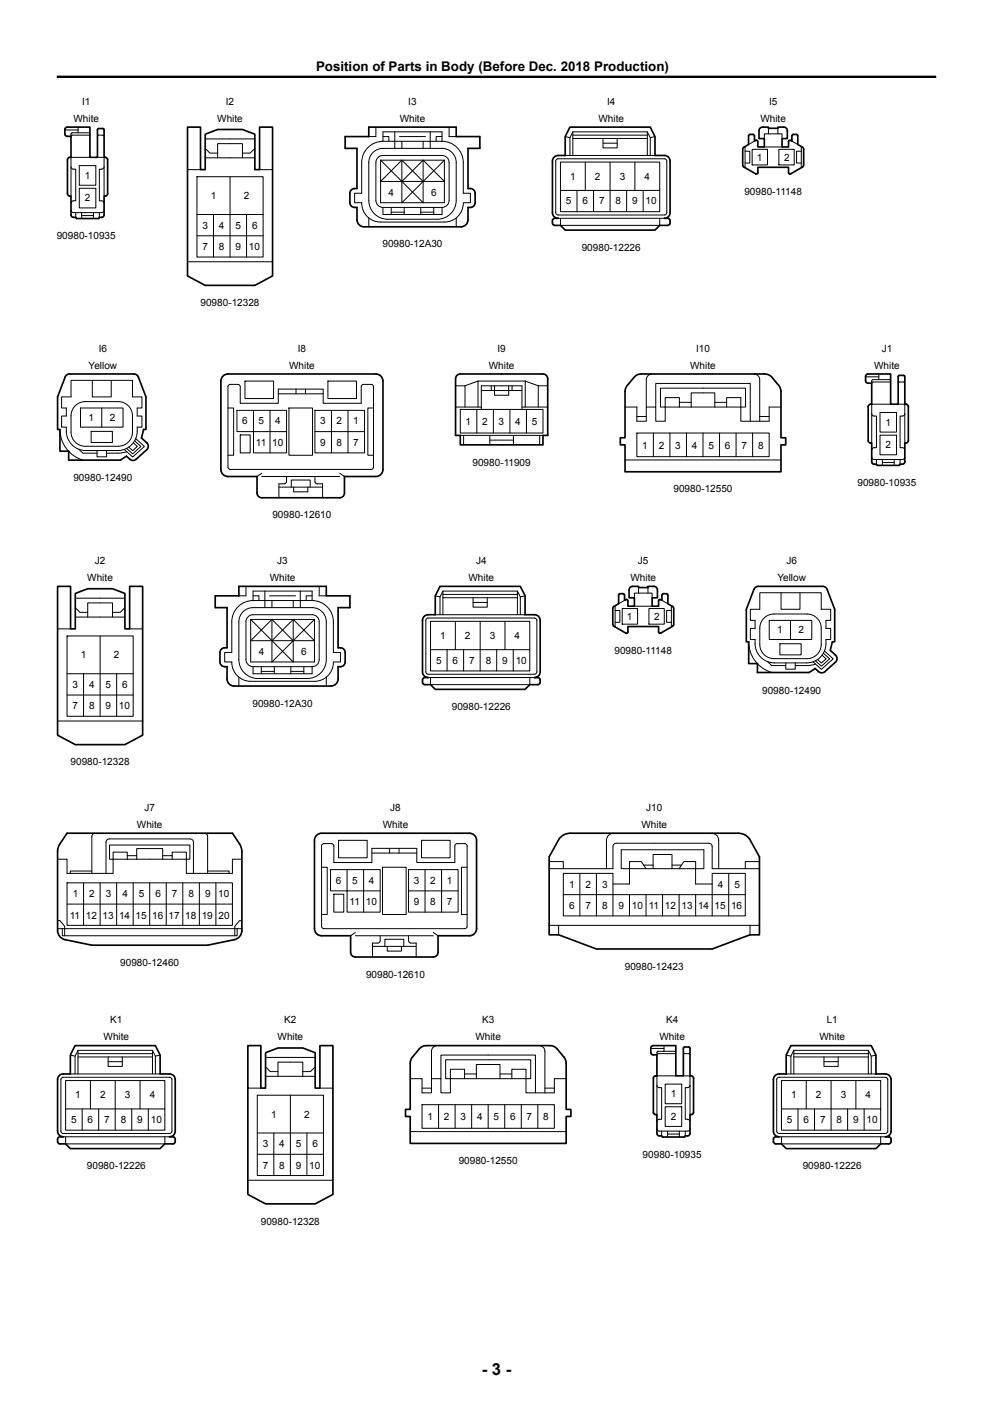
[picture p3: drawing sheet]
<svg xmlns="http://www.w3.org/2000/svg" width="210mm" height="297mm" viewBox="0 0 210 297" stroke-linecap="round" stroke-linejoin="round" font-family="sans-serif">
<g fill="none" stroke="#000" stroke-width=".35">
<path d="M39.7 26.9h2.7v9h1v-7.5l2.6-1h5.3l2.6 1v7.5h1v-9h2.7v31.5l-3.7 2h-10.5l-3.7-2zM73 28.9h5v-2h18.5v2h5v2.5h-2.5v8.5a1.15 1.15 0 0 1 1.5 1v2a1.12 1.12 0 0 1-1.5 1v2.6a1.5 1.5 0 0 1-1.5 1.5h-20.5a1.5 1.5 0 0 1-1.5-1.5v-2.6a1.15 1.15 0 0 1-1.5-1v-2a1.12 1.12 0 0 1 1.5-1v-8.5h-2.5zM120.5 26.9h17l1 2v4h2a1.2 1.2 0 0 1 1.2 1.2v10.9a1.2 1.2 0 0 1-1.2 1.2h1a.97 .97 0 0 1 0 1.4l-2 .1-1 1h-19l-1-1-1.4-.1a.97 .97 0 0 1 0-1.4h.9a1.2 1.2 0 0 1-1.2-1.2v-10.9a1.2 1.2 0 0 1 1.2-1.2h1.5v-4zM160.2 36.7l-.4 .1-2.6-1.6-.1-3.6 .2-.5 1-.5v-1.9l.3-.3 .9 .2 .1 1.2 .4-.1 .2 .1 .1 1.3h1.3v-1.8h-1.1v-1.7a.75 .75 0 0 1 .8-.7h1.2v.2h2v-.2h1.3a.75 .75 0 0 1 .7 .7v1.7h-1.1v1.8h1.4v-1.2l.3-.2 .4 .1v-1.2l.3-.2 .8 .1 .1 .2v1.9l1.2 .8 .1 3.5-.2 .3-2.7 1.6-.3-.3v-1.1h-6.5l-.1 1.3M22.8 41v-7.2a.57 .57 0 0 0-.8-.5l-.1-6-1-.1-.3 .2v5.9h-1.6v-6.4h-4.8l-.4 .2-.1 1.2 .3 .5h1v4.5a.57 .57 0 0 0-.7 .5v7.2a.57 .57 0 0 0 .7 .5v4l.3 .4 .7 .1 .3 .2h4.5l.2-.2 .8-.1 .2-.4v-4a.57 .57 0 0 0 .8-.5M13.9 79.5l.8-.4h13.6a.98 .98 0 0 1 1 .7l1.6 4.2v6.9h-.5l-.5 1.8 1.2 1a1 1 0 0 1-.1 1.4l-2.2 2a.99 .99 0 0 1-1.3 0l-.8-.6-1.2 .8h-11v-1.9h-1.8v-4.5h-.5v-6.9zM47.3 79.4l.9-.3h31.3a1.5 1.5 0 0 1 1.5 1.5v18.7a1.5 1.5 0 0 1-1.5 1.5h-6.7v3.5a1 1 0 0 1-1 1h-16.4a1 1 0 0 1-1-1v-3.5h-6.2a1.5 1.5 0 0 1-1.5-1.5v-18.7l.1-.5zM96.6 79.4l.7-.3h17.5a1 1 0 0 1 1 1v12h-1v2h-17.5v-2h-1v-12zM134.3 79.6l.6-.4 .7-.1h26.1l1 .3 2 2.2 .4 .9 .1 10.1h1v1.5h-1v5.7h-33v-5.7h-1v-1.5h1v-10.1l.4-.9zM183.3 79.2l5.1-.1v6.4h1.5v-5.8l.3-.3 1.1 .1v6a.57 .57 0 0 1 .8 .5v7.2a.57 .57 0 0 1-.8 .5v4l-.2 .4-.8 .1-.2 .3h-4.5l-.2-.3-.8-.1-.2-.4v-4a.57 .57 0 0 1-.8-.5v-7.2a.57 .57 0 0 1 .8-.5v-4.4h-.8l-.5-.3v-1.2zM12.2 124h2.7v9h1v-7.5l2.6-1h5.3l2.6 1v7.5h1v-9h2.8v31.5l-3.8 2h-10.5l-3.7-2zM45.5 126h5v-2h18.5v2h5v2.5h-2.5v8.5a1.15 1.15 0 0 1 1.5 1v2a1.12 1.12 0 0 1-1.5 1v2.6a1.5 1.5 0 0 1-1.5 1.5h-20.5a1.5 1.5 0 0 1-1.5-1.5v-2.6a1.15 1.15 0 0 1-1.5-1v-2a1.12 1.12 0 0 1 1.5-1v-8.5h-2.5z"/>
<path d="M93 124h17l1 2v4h2a1.2 1.2 0 0 1 1.2 1.2v10.9a1.2 1.2 0 0 1-1.2 1.2l1 .1a.97 .97 0 0 1 0 1.4h-2l-1 1h-18.9l-1-1h-1.5a.97 .97 0 0 1 0-1.4l1-.1a1.2 1.2 0 0 1-1.2-1.2v-10.9a1.2 1.2 0 0 1 1.2-1.2h1.5v-4zM130.9 125.7l.9-.1 .2 .1 .1 1.3 .4-.2 .2 .2 .1 1.2h1.4v-1.7h-1.2v-1.7a.75 .75 0 0 1 .8-.8h1.2v.3h2v-.3h1.3a.75 .75 0 0 1 .7 .8v1.7h-1.1v1.7h1.4v-1.2l.3-.2 .4 .2v-1.3l.9-.1 .3 .3v1.8l1 .6 .3 .4v3.5l-.3 .3-2.6 1.5-.3-.3v-1.2h-6.5v1.2l-.3 .3-2.8-1.6-.1-.4v-3.5l1.2-.8zM159.6 124.4l.8-.4h13.6a.98 .98 0 0 1 .9 .7l1.6 4.2v6.9h-.5l-.4 1.8 1.1 1a1 1 0 0 1 0 1.5l-2.2 2a.99 .99 0 0 1-1.4 0l-.7-.7-1.3 .9h-10.9v-1.9h-1.9v-4.6h-.5v-6.9zM67.1 176.6l.9-.3h31.3a1.5 1.5 0 0 1 1.5 1.5v18.6a1.5 1.5 0 0 1-1.5 1.5h-6.7v3.5a1 1 0 0 1-1 1h-16.5a1 1 0 0 1-1-1v-3.5h-6.1a1.5 1.5 0 0 1-1.5-1.5v-18.6l.1-.5zM118.5 177.1l1.2-.7 .9-.1h35.5l1.4 .3 1 .9 2.1 3.8v16.4h-2l-8 3h-24.5l-8-3h-2v-16.4zM51.2 196.8l-.1-17-.3-1-1.6-2.5h-35l-1.7 2.5-.3 1v17a1.98 1.98 0 0 0 1.6 2l5.6 1.1h24.5l5.7-1.1a1.98 1.98 0 0 0 1.6-2M15.9 221.2h17l1 2v4h2a1.2 1.2 0 0 1 1.2 1.2v10.9a1.2 1.2 0 0 1-1.2 1.2h.9a.97 .97 0 0 1 0 1.4l-1.9 .1-1 1h-19l-1-1-1.5-.1a.97 .97 0 0 1 0-1.4h1a1.2 1.2 0 0 1-1.2-1.2v-10.9a1.2 1.2 0 0 1 1.2-1.2h1.5v-4zM52.4 221.2h2.8v9h1v-7.5l2.6-1h5.2l2.7 1v7.5h1v-9h2.7v31.5l-3.7 2h-10.5l-3.8-2zM88.9 221.7l.6-.4 .7-.1h26.1l1 .2 2 2.2 .4 1v10.1h1v1.5h-1v5.7h-32.9v-5.7h-1v-1.5h1v-10.1l.4-1zM137.9 221.3l5-.1v6.4h1.6v-5.9l.3-.2 1 .1 .1 6a.57 .57 0 0 1 .8 .5v7.2a.57 .57 0 0 1-.8 .5v4l-.2 .4-.8 .1-.2 .2h-4.5l-.3-.2-.7-.1-.3-.4v-4a.57 .57 0 0 1-.7-.5v-7.2a.57 .57 0 0 1 .7-.5v-4.5h-.8l-.4-.2-.1-1.2zM167.3 221.2h16.9l1 2v4h2a1.2 1.2 0 0 1 1.2 1.2v10.9a1.2 1.2 0 0 1-1.2 1.2h1a.97 .97 0 0 1 0 1.4l-2 .1-1 1h-18.9l-1-1-1.5-.1a.97 .97 0 0 1 0-1.4h1a1.2 1.2 0 0 1-1.2-1.2v-10.9a1.2 1.2 0 0 1 1.2-1.2h1.5v-4z"/>
</g>
<g fill="none" stroke="#000" stroke-width=".21">
<path d="M13.7 27.5h2.8M15 35.3l.3 .4 .7 .1v6.7h-.7l-.3 .5M16.5 26.9v1.2M16.8 35h3.5v4.2h-3.5zM16.8 39.8h3.5v4.2h-3.5zM19 33.3h-4v8.2M19 28.1h-3.7l-.3 .2v.5l.3-.2h3.7M20.6 28.8l.3-.2h.9l.2 .2M20.6 33.3h1.4v8.2M22 35.3l-.2 .4-.8 .1v6.7h.8l.2 .5M39.7 35.9h2.7M41.7 37.4h13.9v17h-13.9z"/>
<path d="M43.4 31.4l1 1h1.6M43.4 29.4h10.5M43.4 33.4h10.5M46 33.4v-3h5.3v3M48.6 37.4v17M53.9 31.4l-1 1h-1.6M54.9 35.9h2.7M78.6 32.5a2.99 2.99 0 0 1 2.4-1.1h12.5a3 3 0 0 1 3 3v8a4 4 0 0 1-4 4h-10.5a4 4 0 0 1-4-4v-8l.1-.7zM79.5 26.9v2h-1.5M80.5 33.9h13.5M80.5 33.9v9h13.5v-9M80.5 33.9l9 9v-9"/>
<path d="M81 29.9a4.5 4.5 0 0 0-4.5 4.5v6.5h-1.5v2h1.5a4 4 0 0 0 4 4.1h13.5a4 4 0 0 0 4-4M81 28.9h1.2v1M81 29.9v-2h12.5v2M81 29.9h12.5M83.5 27.9v3.5M84.5 28.9h5.5M85 33.9l-4.5 4.5h13.5l-4.5-4.5M85 29.9v1.5M85 33.9v9l9-9M85 33.9l4.5 4.5M89.5 29.9v1.5M89.5 33.9l-4.5 4.5"/>
<path d="M91 27.9v3.5M93.5 29.9a4.5 4.5 0 0 1 4.5 4.5v6.5h1.5v2h-1.5M93.5 28.9h-1.3v1M95 26.9v2h1.5M117.6 33.8l.4-.2 22.8 .1 .2 .4-.1 11.1-.4 .3-22.7-.1-.3-.4zM119.5 32.9h19M119.5 28.9l1 .2M121.1 28.6h15.8M121.1 29.3h15.8M121.1 27.9v5M123.8 34.3v6M127.5 29.3v2h3v-2"/>
<path d="M127.5 30.3h3M129 34.3v10.5M134.3 34.3v6M136.9 27.9v5M137.5 32.9v-3.8l-.6-1.2h-15.8l-.6 1.2v3.8M138.5 28.9l-1 .2M157.6 32h1v2.5h-1M157.6 31v4.5M159.1 31.6h3.2v3.3h-3.2zM159.6 29.8l-1.3 .8M161.6 29.3v-1h3.8v1M161.6 31.1h3.8"/>
<path d="M162.5 27.1v1.2M164.5 27.1v1.2M164.7 31.6h3.3v3.3h-3.3zM167.5 29.8l1.2 .8M169.5 32h-1v2.5h1M169.5 31v4.5M15 44.5l.3 .4 .2 .1h6l.4-.3 .1-.2M16 45v1M17.3 45v1.2M17.3 45.6h2.5M19.8 45v1.2M21 45v1"/>
<path d="M39.7 55.4h17.9M41.7 49.9h13.9M41.7 45.4h13.9M45.1 45.4v9M52.1 45.4v9M78 46.1v1.9M81 43.9a1.5 1.5 0 0 1-1.5-1.5v-8a1.5 1.5 0 0 1 1.5-1.5h12.5a1.5 1.5 0 0 1 1.5 1.5v8a1.5 1.5 0 0 1-1.5 1.5M81 43.9v1.5h12.5v-1.5M81 43.9h12.5M82.7 43.9v1.5M82.7 44.9h2.8M85.5 43.9v1.5"/>
<path d="M89 43.9v1.5M89 44.9h2.7M91.7 43.9v1.5M96.5 46.1v1.9M118 46.2h22.5M118.5 40.3h21v4.5h-21zM118.5 40.3v-6h21v6M118.5 46.2v1.5h21v-1.5M122 40.3v4.5M125.5 40.3v4.5M132.5 40.3v4.5M136 40.3v4.5"/>
<path d="M137.9 79.1a1.2 1.2 0 0 0-1.2 1.2v5.8M159.5 79.1a1.2 1.2 0 0 1 1.2 1.2v8.8M183.1 79.7h2.8M185.9 79.1v1.2M12.7 90.9a6.8 6.8 0 0 0 4.8 6.4M15 80.5h13v3.5h2v2.3h-1v1.7h1v2.4h-1a4.2 4.2 0 0 1-4.1 4.9h-6.8a4.2 4.2 0 0 1-4.1-4.9h-1v-2.4h1v-1.7h-1v-2.3h2zM15.7 86.1a2.99 2.99 0 0 1 2.3-1.1h7a3 3 0 0 1 3 3v3.4a3 3 0 0 1-3 3h-7a3 3 0 0 1-3-3l.1-4.1zM16.7 95.1l.8 .8h3M17 86.3h9v4.1h-9zM19.3 91.3h4.5v2.3h-4.5zM19.5 80.5v3.5h4v-3.5M20.5 95.3v1.3h2v-1.3"/>
<path d="M21.5 86.3v4.1M26.8 95.5l-1.5 .4h-2.8M28.2 93.7l.8 .7-.9 .9-.9-.7M28.5 93.2l1.3 1.2-1.7 1.6-1.3-1.1M28.7 92.8l1.8 1.6-2.4 2.3-1.8-1.6M48.2 86.3h1.2v10h-1.2M48.3 81.6l.4-.3h1.6l.4 .3 .1 3.7h8.1v-3h9.4v3h8.1l.1-3.7 .4-.3 1.8 .1 .3 .4-.1 17.3-.4 .2-30-.1-.3-.4zM50.1 86.8h10.5v9h-7v-4.5h-3.5zM50.8 92h2.1v3.8h-2.1zM51.8 80.6h6.1v3.7h-6.1zM53.6 86.8v4.5h7M57.1 86.8v9"/>
<path d="M58.9 83.3h9.4M61.1 86.3h5v10h-5zM62.6 82.3v1M64.6 82.3v1M66.6 86.8h10.5v9h-10.5zM66.6 91.3h10.5M69.3 80.6h6.1v3.7h-6.1zM70.1 86.8v9M73.6 86.8v9M79 86.3h-1.2v10h1.2M96.3 81.6h2v4.5M96.3 86.1h5.5"/>
<path d="M97.3 86.6h17.5v5h-17.5zM97.3 92.1h17.5M98 92.1v2M100.8 86.6v5M101.1 80.6v5.5M101.1 80.6h10M101.1 80.6l-2.8 1M101.8 86.6v-5h8.6v5M101.8 82.6h8.6M103.6 93.1h5M103.6 92.1v2M103.9 81.6v1"/>
<path d="M104.3 86.6v5M104.6 81.6v2h3v-2M107.8 86.6v5M108.3 81.6v1M108.6 92.1v2M110.4 86.1h5.4M111.1 80.6v5.5M111.1 80.6l2.7 1M111.3 86.6v5M114.1 92.1v2M115.8 81.6h-2v4.5M132.2 97.3h33"/>
<path d="M134.7 91.6h28v5h-28zM134.7 88.1h2M138.2 91.6v5M138.7 86.1v-5h20v8M140.7 86.1h-1v-4h18v4h-1M140.7 86.1v-2h3v2M140.7 86.1h16M140.7 86.1v3h-2v-3h-2v3h-2v-3h-2.5M141.7 91.6v5M143.7 85.1h2.5M145.2 91.6v5M146.2 86.1v-3h5v3"/>
<path d="M148.7 91.6v5M151.2 85.1h2.5M152.2 91.6v5M153.7 86.1v-2h3v2M155.7 91.6v5M156.7 86.1v3h6v-3h2.5M159.2 91.6v5M160.7 88.1h2M184.4 96.7l.2 .4 .3 .1h5.9l.5-.2v-.3M184.4 87.5l.2 .4 .8 .1v6.7l-.8 .1-.2 .4M185.4 97.2v1M186.1 87.3h3.5v4.1h-3.5z"/>
<path d="M186.1 92.1h3.5v4.1h-3.5zM186.6 97.2v1.3M186.6 97.8h2.5M188.4 85.5h-4v8.2M188.4 80.3h-3.8l-.2 .3v.5l.2-.3h3.8M189.1 97.2v1.3M189.9 81.1l.3-.3h.9l.2 .3M189.9 85.5h1.4v8.2M190.3 97.2v1M191.3 87.5l-.2 .4-.8 .1v6.7l.8 .1 .2 .4M55.4 100.1l-1 .7M55.4 100.8h16.4"/>
<path d="M59 103h9.2M60.6 100.8v1l-.2 .5h-1.4v3M61.6 103v-1.5h4v1.5M62.1 103v1h3v-1M66.6 100.8v1l.2 .5h1.4v3M71.8 100.1l1 .7M12.2 133h2.7M14.2 134.5h14v17h-14zM15.9 128.5l1 1h1.6M15.9 126.5h10.5M15.9 130.5h10.5M18.5 130.5v-3h5.3v3"/>
<path d="M21.2 134.5v17M26.4 128.5l-1 1h-1.6M27.4 133h2.8M51.2 129.7a2.99 2.99 0 0 1 2.3-1.2h12.5a3 3 0 0 1 3 3v8a4 4 0 0 1-4 4h-10.5a4 4 0 0 1-4-4v-8l.1-.7zM52 124v2h-1.5M53 131h13.5M53 131v9h13.5v-9M53 131l9 9v-9M53.5 127a4.5 4.5 0 0 0-4.5 4.5v6.5h-1.5v2h1.5a4 4 0 0 0 4 4.1h13.5a4 4 0 0 0 4-4M53.5 126h1.3v1M53.5 127v-2h12.5v2M53.5 127h12.5"/>
<path d="M56 125v3.5M57 126h5.5M57.5 131l-4.5 4.5h13.5l-4.5-4.5M57.5 127v1.5M57.5 131v9l9-9M57.5 131l4.5 4.5M62 127v1.5M62 131l-4.5 4.5M63.5 125v3.5M66 127a4.5 4.5 0 0 1 4.5 4.5v6.5h1.5v2h-1.5M66 126h-1.2v1M67.5 124v2h1.5"/>
<path d="M90.1 131l.5-.3 22.7 .1 .2 .4v11.2l-.5 .2h-22.7l-.2-.5zM91.1 137.4h20.9v4.5h-20.9zM91.1 137.4v-6h20.9v6M92.1 130h18.9M92.1 126l1 .3M93.7 126.4h15.7M93.7 125.7h15.7M93.7 125v5M94.5 137.4v4.5M96.3 131.4v6M98 137.4v4.5M100 126.4v2h3v-2"/>
<path d="M100 127.4h3M101.5 131.4v10.5M105 137.4v4.5M106.8 131.4v6M108.5 137.4v4.5M109.4 125v5M110 130v-3.7l-.6-1.3h-15.7l-.7 1.3v3.7M111 126l-1 .3M130.1 129.1h1v2.5h-1M130.1 128.1v4.5M131.6 128.7h3.2v3.3h-3.2zM132.1 127l-1.3 .7"/>
<path d="M134.2 126.5v-1h3.7v1M134.2 128.2h3.7M135 124.3v1.2M137 124.3v1.2M137.2 128.7h3.3v3.3h-3.3zM140 127l1.2 .7M142 129.1h-1v2.5h1M142 128.1v4.5M158.3 135.8a6.8 6.8 0 0 0 4.9 6.5M160.7 125.4h13v3.5h2v2.3h-1v1.7h1v2.4h-1a4.2 4.2 0 0 1-4.1 4.9h-6.8a4.2 4.2 0 0 1-4.1-4.9h-1v-2.4h1v-1.7h-1v-2.3h2zM161.3 131a2.99 2.99 0 0 1 2.4-1.1h7a3 3 0 0 1 3 3v3.4a3 3 0 0 1-3 3h-7a3 3 0 0 1-3-3l.1-4.1zM162.4 140l.8 .8h3"/>
<path d="M162.7 131.2h9v4.1h-9zM164.9 136.2h4.5v2.3h-4.5zM165.2 125.4v3.5h4v-3.5M167.2 131.2v4.1M173.8 138.6l.9 .8-1 .9-.8-.8M174.1 138.2l1.4 1.2-1.8 1.5-1.3-1.1M174.4 137.7l1.8 1.7-2.5 2.2-1.8-1.6M12.2 152.5h18M14.2 147h14M14.2 142.5h14M17.7 142.5v9M24.7 142.5v9"/>
<path d="M50.5 143.3v1.8M53.5 141a1.5 1.5 0 0 1-1.5-1.5v-8a1.5 1.5 0 0 1 1.5-1.5h12.5a1.5 1.5 0 0 1 1.5 1.5v8a1.5 1.5 0 0 1-1.5 1.5M53.5 141v1.5h12.5v-1.5M53.5 141h12.5M55.3 141v1.5M55.3 142h2.7M58 141v1.5M61.5 141v1.5M61.5 142h2.8M64.3 141v1.5M69 143.3v1.8M90.6 143.3h22.4"/>
<path d="M91.1 143.3v1.5h20.9v-1.5M166.2 140.2v1.4h2v-1.4M172.5 140.5l-1.5 .3h-2.8M20.1 176.3a.7 .7 0 0 0-.7 .7v7.8M43.2 176.3a.7 .7 0 0 1 .7 .7v7.8M68.1 178.7l.4-.2h1.6l.4 .2 .1 3.8h8v-3h9.5v3h8.1l.1-3.8 .4-.2h1.8l.3 .5-.1 17.2-.4 .2h-30l-.3-.5zM71.6 177.8h6v3.7h-6zM82.4 179.5v1M84.4 179.5v1M89.1 177.8h6.1v3.7h-6.1zM129.8 176.3a1.5 1.5 0 0 0-1.5 1.5v6M150.5 176.3a1.5 1.5 0 0 1 1.5 1.5v6"/>
<path d="M12.2 181.8h2v3h5.2M12.2 194.7h.5l1 1.2v2M12.2 196.4h39M13.2 196.4v1.5h37v-1.5M14.2 186.8h35v8.9h-35zM14.2 191.3h35M17.7 186.8v8.9M19.4 184.3h-4.5v.5M21.2 186.8v8.9M22.4 184.8v-6.6a.7 .7 0 0 1 .7-.7h17.1a.7 .7 0 0 1 .7 .7v6.6M23.9 181.8v-1.5h3v1.5M23.9 181.8h-.7v-3h17v3h-.8"/>
<path d="M23.9 181.8v3h-4.5M23.9 181.8h15.5M24.7 186.8v8.9M26.9 181h2M28.2 186.8v8.9M28.9 181.8v-2.3h5.5v2.3M31.7 186.8v8.9M34.4 181h2M35.2 186.8v8.9M36.4 181.8v-1.5h3v1.5M38.7 186.8v8.9M39.4 181.8v3h4.5"/>
<path d="M42.2 186.8v8.9M43.9 184.3h4.6v.5M45.7 186.8v8.9M51.2 181.8h-2v3h-5.3M51.2 194.7h-.5l-1 1.2v2M68 183.5h1.2v10h-1.2M69.9 184h10.5v9h-7v-4.5h-3.5zM70.6 189.2h2.1v3.8h-2.1zM73.4 184v4.5h7M75.1 197.2l-1 .7M75.1 197.9h16.5M76.9 184v9"/>
<path d="M78.6 180.5h9.5M80.4 197.9v1.1l-.3 .4-1.3 .1v2.9M80.9 183.5h5v10h-5zM86.4 197.9v1.1l.2 .4 1.4 .1v2.9M86.4 184h10.5v9h-10.5zM86.4 188.5h10.5M89.9 184v9M91.6 197.2l1 .7M93.4 184v9M98.8 183.5h-1.2v10h1.2M116.1 183.8h13.5v-4.7a.7 .7 0 0 1 .7-.7h19.6a.7 .7 0 0 1 .7 .7v4.7h10M116.1 182.3h3v1.5"/>
<path d="M116.1 195.7h44.5M118.1 195.7v2M119.1 184.8h10.5v4.5h21v-4.5h7v9h-38.5zM119.1 189.3h10.5v4.5M122.6 184.8v9M126.1 184.8v9M129.6 187h3.5v-3.2h-1.7v-4h17.5v4h-1.8v3.2h3.5M133.1 189.3v4.5M136.1 183h2M136.6 183.8l-1-1.5h-2.5v1.5h14v-1.5h-2.5l-1 1.5M136.6 189.3v4.5M138.1 183.8v-3h4v3"/>
<path d="M140.1 189.3v4.5M142.1 183h2M143.6 189.3v4.5M147.1 189.3v4.5M154.1 184.8v9M157.6 189.3h-7v4.5M158.6 195.7v2M160.6 182.3h-3v1.5M78.8 200.2h9.2M81.4 200.2v-1.5h4v1.5M81.9 200.2v1h3v-1M12.9 228.1l.5-.2 22.7 .1 .3 .4-.1 11.1-.4 .3-22.8-.1-.2-.4z"/>
<path d="M13.9 234.6h21v4.5h-21zM13.9 234.6v-6h21v6M14.9 227.2h19M14.9 223.2l1 .2M16.5 222.2v5M16.5 223.6h15.7M16.5 222.9h15.7M17.4 234.6v4.5M19.1 228.6v6M20.9 234.6v4.5M22.9 223.6v2h3v-2M22.9 224.6h3"/>
<path d="M24.4 228.6v10.5M27.9 234.6v4.5M29.6 228.6v6M31.4 234.6v4.5M32.2 222.2v5M32.9 227.2v-3.8l-.7-1.2h-15.7l-.6 1.2v3.8M33.9 223.2l-1 .2M52.4 230.2h2.8M54.4 231.7h14v17h-14zM54.4 239.7h14M56.2 225.7l1 1h1.6M56.2 223.7h10.5"/>
<path d="M56.2 227.7h10.5M57.9 239.7v9M58.8 227.7v-3h5.2v3M61.4 231.7v17M64.9 239.7v9M66.7 225.7l-1 1h-1.7M67.7 230.2h2.7M86.8 239.4h32.9M89.3 233.7h27.9v5h-27.9zM89.3 230.2h2M92.5 221.2a1.2 1.2 0 0 0-1.2 1.2v5.8M92.8 233.7v5"/>
<path d="M93.3 228.2v-5h19.9v8M95.2 228.2h-1v-4h18v4h-1M95.2 228.2v-2h3v2M95.2 228.2h16M95.2 228.2v3h-1.9v-3h-2v3h-2v-3h-2.5M96.2 233.7v5M98.2 227.2h2.5M99.7 233.7v5M100.7 228.2v-3h5v3M103.2 233.7v5M105.7 227.2h2.5M106.7 233.7v5"/>
<path d="M108.2 228.2v-2h3v2M110.2 233.7v5M111.2 228.2v3h6v-3h2.5M113.7 233.7v5M114 221.2a1.2 1.2 0 0 1 1.2 1.2v8.8M115.2 230.2h2M137.6 221.8h2.8M138.9 238.8l.3 .4 .2 .1h6l.5-.3v-.2M138.9 229.6l.3 .4 .7 .1v6.7h-.7l-.3 .5M139.9 239.3v1M140.4 221.2v1.2M140.7 229.3h3.5v4.2h-3.5z"/>
<path d="M140.7 234.1h3.5v4.2h-3.5zM141.2 239.3v1.2M141.2 239.9h2.5M142.9 227.6h-4v8.2M142.9 222.4h-3.7l-.3 .2v.5l.3-.2h3.7M143.7 239.3v1.2M144.5 223.1l.3-.2h.9l.2 .2M144.5 227.6h1.4v8.2M144.9 239.3v1M145.9 229.6l-.2 .4-.8 .1v6.7h.8l.2 .5M164.3 228.1l.5-.2 22.7 .1 .2 .4v11.1l-.5 .3-22.7-.1-.2-.4zM165.3 234.6h20.9v4.5h-20.9z"/>
<path d="M165.3 234.6v-6h20.9v6M166.3 227.2h18.9M166.3 223.2l1 .2M167.9 223.6h15.7M167.9 222.9h15.7M167.9 222.2v5M168.8 234.6v4.5M170.5 228.6v6M172.3 234.6v4.5M174.3 223.6v2h3v-2M174.3 224.6h3M175.8 228.6v10.5"/>
<path d="M179.3 234.6v4.5M181 228.6v6M182.8 234.6v4.5M183.6 222.2v5M184.2 227.2v-3.8l-.6-1.2h-15.7l-.6 1.2v3.8M185.2 223.2l-1 .2M13.4 240.5h22.5M13.9 240.5v1.5h21v-1.5M52.4 249.7h18M54.4 244.2h14M164.8 240.5h22.4M165.3 240.5v1.5h20.9v-1.5"/>
</g>
<path d="M12 16.2h186" fill="none" stroke="#000" stroke-width=".5"/>
<text font-size="3.5" x="101.9" y="290.9">- 3 -</text>
<text font-size="2.8" x="66.8" y="15.1">Position of Parts in Body (Before Dec. 2018 Production)</text>
<g font-size="2.1">
<text x="17.4" y="22.2">I1</text>
<text x="47.8" y="22.2">I2</text>
<text x="86.4" y="22.2">I3</text>
<text x="128.4" y="22.2">I4</text>
<text x="162.6" y="22.2">I5</text>
<text x="15.5" y="25.7">White</text>
<text x="45.9" y="25.7">White</text>
<text x="84.5" y="25.7">White</text>
<text x="126.6" y="25.7">White</text>
<text x="160.8" y="25.7">White</text>
<text x="160.1" y="34">1</text>
<text x="165.8" y="34">2</text>
<text x="18" y="37.8">1</text>
<text x="82.2" y="41.4">4</text>
<text x="91.2" y="41.4">6</text>
<text x="120.6" y="38">1</text>
<text x="125.8" y="38">2</text>
<text x="131.1" y="38">3</text>
<text x="136.3" y="38">4</text>
<text x="157.4" y="41.2">90980-11148</text>
<text x="18" y="42.6">2</text>
<text x="44.6" y="42.1">1</text>
<text x="51.6" y="42.1">2</text>
<text x="119.7" y="43.3">5</text>
<text x="123.2" y="43.3">6</text>
<text x="126.7" y="43.3">7</text>
<text x="130.2" y="43.3">8</text>
<text x="133.7" y="43.3">9</text>
<text x="136.5" y="43.3">10</text>
<text x="12" y="50.6">90980-10935</text>
<text x="42.8" y="48.4">3</text>
<text x="42.8" y="52.9">7</text>
<text x="46.3" y="48.4">4</text>
<text x="46.3" y="52.9">8</text>
<text x="49.8" y="48.4">5</text>
<text x="49.8" y="52.9">9</text>
<text x="52.6" y="52.9">10</text>
<text x="53.3" y="48.4">6</text>
<text x="80.9" y="52.4">90980-12A30</text>
<text x="123" y="53.1">90980-12226</text>
<text x="42.4" y="64.7">90980-12328</text>
<text x="18.7" y="78">Yellow</text>
<text x="20.9" y="74.4">I6</text>
<text x="61.1" y="78">White</text>
<text x="63" y="74.4">I8</text>
<text x="103.4" y="78">White</text>
<text x="105.2" y="74.4">I9</text>
<text x="146" y="78">White</text>
<text x="147.2" y="74.4">I10</text>
<text x="184.9" y="78">White</text>
<text x="186.5" y="74.4">J1</text>
<text x="18.7" y="89.1">1</text>
<text x="23.2" y="89.1">2</text>
<text x="51.2" y="89.8">6</text>
<text x="54.7" y="89.8">5</text>
<text x="58.2" y="89.8">4</text>
<text x="67.7" y="89.8">3</text>
<text x="71.2" y="89.8">2</text>
<text x="74.7" y="89.8">1</text>
<text x="98.5" y="89.9">1</text>
<text x="101.9" y="89.9">2</text>
<text x="105.4" y="89.9">3</text>
<text x="108.9" y="89.9">4</text>
<text x="112.4" y="89.9">5</text>
<text x="54.1" y="94.3">11</text>
<text x="57.6" y="94.3">10</text>
<text x="67.7" y="94.3">9</text>
<text x="71.2" y="94.3">8</text>
<text x="74.7" y="94.3">7</text>
<text x="135.8" y="94.9">1</text>
<text x="139.3" y="94.9">2</text>
<text x="142.8" y="94.9">3</text>
<text x="146.3" y="94.9">4</text>
<text x="149.8" y="94.9">5</text>
<text x="153.3" y="94.9">6</text>
<text x="156.8" y="94.9">7</text>
<text x="160.3" y="94.9">8</text>
<text x="187.3" y="90">1</text>
<text x="187.3" y="94.8">2</text>
<text x="15.5" y="101.8">90980-12490</text>
<text x="99.9" y="98.5">90980-11909</text>
<text x="142.4" y="104.2">90980-12550</text>
<text x="181.3" y="102.8">90980-10935</text>
<text x="57.6" y="109.7">90980-12610</text>
<text x="20.1" y="119.3">J2</text>
<text x="58.6" y="119.3">J3</text>
<text x="100.7" y="119.3">J4</text>
<text x="134.9" y="119.3">J5</text>
<text x="166.3" y="119.3">J6</text>
<text x="18.5" y="122.9">White</text>
<text x="57.1" y="122.9">White</text>
<text x="99.1" y="122.9">White</text>
<text x="133.3" y="122.9">White</text>
<text x="164.4" y="122.9">Yellow</text>
<text x="132.6" y="131.1">1</text>
<text x="138.3" y="131.1">2</text>
<text x="93.1" y="135.2">1</text>
<text x="98.3" y="135.2">2</text>
<text x="103.6" y="135.2">3</text>
<text x="108.8" y="135.2">4</text>
<text x="164.4" y="134">1</text>
<text x="168.9" y="134">2</text>
<text x="17.1" y="139.3">1</text>
<text x="24.1" y="139.3">2</text>
<text x="54.7" y="138.5">4</text>
<text x="63.7" y="138.5">6</text>
<text x="92.2" y="140.4">5</text>
<text x="95.7" y="140.4">6</text>
<text x="99.2" y="140.4">7</text>
<text x="102.7" y="140.4">8</text>
<text x="106.2" y="140.4">9</text>
<text x="109.1" y="140.4">10</text>
<text x="130" y="138.3">90980-11148</text>
<text x="15.3" y="145.5">3</text>
<text x="18.8" y="145.5">4</text>
<text x="22.3" y="145.5">5</text>
<text x="25.8" y="145.5">6</text>
<text x="53.4" y="149.5">90980-12A30</text>
<text x="161.2" y="146.7">90980-12490</text>
<text x="15.3" y="150">7</text>
<text x="18.8" y="150">8</text>
<text x="22.3" y="150">9</text>
<text x="25.2" y="150">10</text>
<text x="95.6" y="150.2">90980-12226</text>
<text x="14.9" y="161.9">90980-12328</text>
<text x="30.5" y="171.6">J7</text>
<text x="82.5" y="171.6">J8</text>
<text x="136.7" y="171.6">J10</text>
<text x="29" y="175.1">White</text>
<text x="80.9" y="175.1">White</text>
<text x="135.7" y="175.1">White</text>
<text x="15.4" y="189.8">1</text>
<text x="18.9" y="189.8">2</text>
<text x="22.4" y="189.8">3</text>
<text x="25.9" y="189.8">4</text>
<text x="29.4" y="189.8">5</text>
<text x="32.9" y="189.8">6</text>
<text x="36.4" y="189.8">7</text>
<text x="39.9" y="189.8">8</text>
<text x="43.4" y="189.8">9</text>
<text x="46.2" y="189.8">10</text>
<text x="71" y="186.9">6</text>
<text x="73.9" y="191.4">11</text>
<text x="74.5" y="186.9">5</text>
<text x="77.4" y="191.4">10</text>
<text x="78" y="186.9">4</text>
<text x="87.5" y="191.4">9</text>
<text x="87.5" y="186.9">3</text>
<text x="91" y="191.4">8</text>
<text x="91" y="186.9">2</text>
<text x="94.5" y="191.4">7</text>
<text x="94.5" y="186.9">1</text>
<text x="120.3" y="187.8">1</text>
<text x="123.8" y="187.8">2</text>
<text x="127.3" y="187.8">3</text>
<text x="151.8" y="187.8">4</text>
<text x="155.3" y="187.8">5</text>
<text x="14.8" y="194.3">11</text>
<text x="18.2" y="194.3">12</text>
<text x="21.7" y="194.3">13</text>
<text x="25.2" y="194.3">14</text>
<text x="28.7" y="194.3">15</text>
<text x="32.2" y="194.3">16</text>
<text x="35.7" y="194.3">17</text>
<text x="39.2" y="194.3">18</text>
<text x="42.7" y="194.3">19</text>
<text x="46.2" y="194.3">20</text>
<text x="120.3" y="192.2">6</text>
<text x="123.8" y="192.2">7</text>
<text x="127.3" y="192.2">8</text>
<text x="130.8" y="192.2">9</text>
<text x="133.6" y="192.2">10</text>
<text x="137.2" y="192.2">11</text>
<text x="140.6" y="192.2">12</text>
<text x="144.1" y="192.2">13</text>
<text x="147.6" y="192.2">14</text>
<text x="151.1" y="192.2">15</text>
<text x="154.6" y="192.2">16</text>
<text x="25.4" y="204.3">90980-12460</text>
<text x="77.4" y="206.8">90980-12610</text>
<text x="132.1" y="205.1">90980-12423</text>
<text x="21.9" y="220">White</text>
<text x="23.3" y="216.5">K1</text>
<text x="58.7" y="220">White</text>
<text x="60.1" y="216.5">K2</text>
<text x="100.5" y="220">White</text>
<text x="101.9" y="216.5">K3</text>
<text x="139.4" y="220">White</text>
<text x="140.9" y="216.5">K4</text>
<text x="173.3" y="220">White</text>
<text x="174.8" y="216.5">L1</text>
<text x="15.9" y="232.3">1</text>
<text x="21.2" y="232.3">2</text>
<text x="26.4" y="232.3">3</text>
<text x="31.7" y="232.3">4</text>
<text x="141.9" y="232.1">1</text>
<text x="167.3" y="232.3">1</text>
<text x="172.5" y="232.3">2</text>
<text x="177.8" y="232.3">3</text>
<text x="183" y="232.3">4</text>
<text x="15" y="237.6">5</text>
<text x="18.5" y="237.6">6</text>
<text x="22" y="237.6">7</text>
<text x="25.5" y="237.6">8</text>
<text x="29" y="237.6">9</text>
<text x="31.9" y="237.6">10</text>
<text x="57.3" y="236.4">1</text>
<text x="64.3" y="236.4">2</text>
<text x="90.4" y="237">1</text>
<text x="93.9" y="237">2</text>
<text x="97.4" y="237">3</text>
<text x="100.9" y="237">4</text>
<text x="104.4" y="237">5</text>
<text x="107.9" y="237">6</text>
<text x="111.4" y="237">7</text>
<text x="114.9" y="237">8</text>
<text x="141.9" y="236.9">2</text>
<text x="166.4" y="237.6">5</text>
<text x="169.9" y="237.6">6</text>
<text x="173.4" y="237.6">7</text>
<text x="176.9" y="237.6">8</text>
<text x="180.4" y="237.6">9</text>
<text x="183.3" y="237.6">10</text>
<text x="55.6" y="242.7">3</text>
<text x="59.1" y="242.7">4</text>
<text x="62.6" y="242.7">5</text>
<text x="66.1" y="242.7">6</text>
<text x="135.9" y="244.9">90980-10935</text>
<text x="18.4" y="247.3">90980-12226</text>
<text x="55.6" y="247.2">7</text>
<text x="59.1" y="247.2">8</text>
<text x="62.6" y="247.2">9</text>
<text x="65.4" y="247.2">10</text>
<text x="97" y="246.2">90980-12550</text>
<text x="169.8" y="247.3">90980-12226</text>
<text x="55.2" y="259">90980-12328</text>
</g>
</svg>
